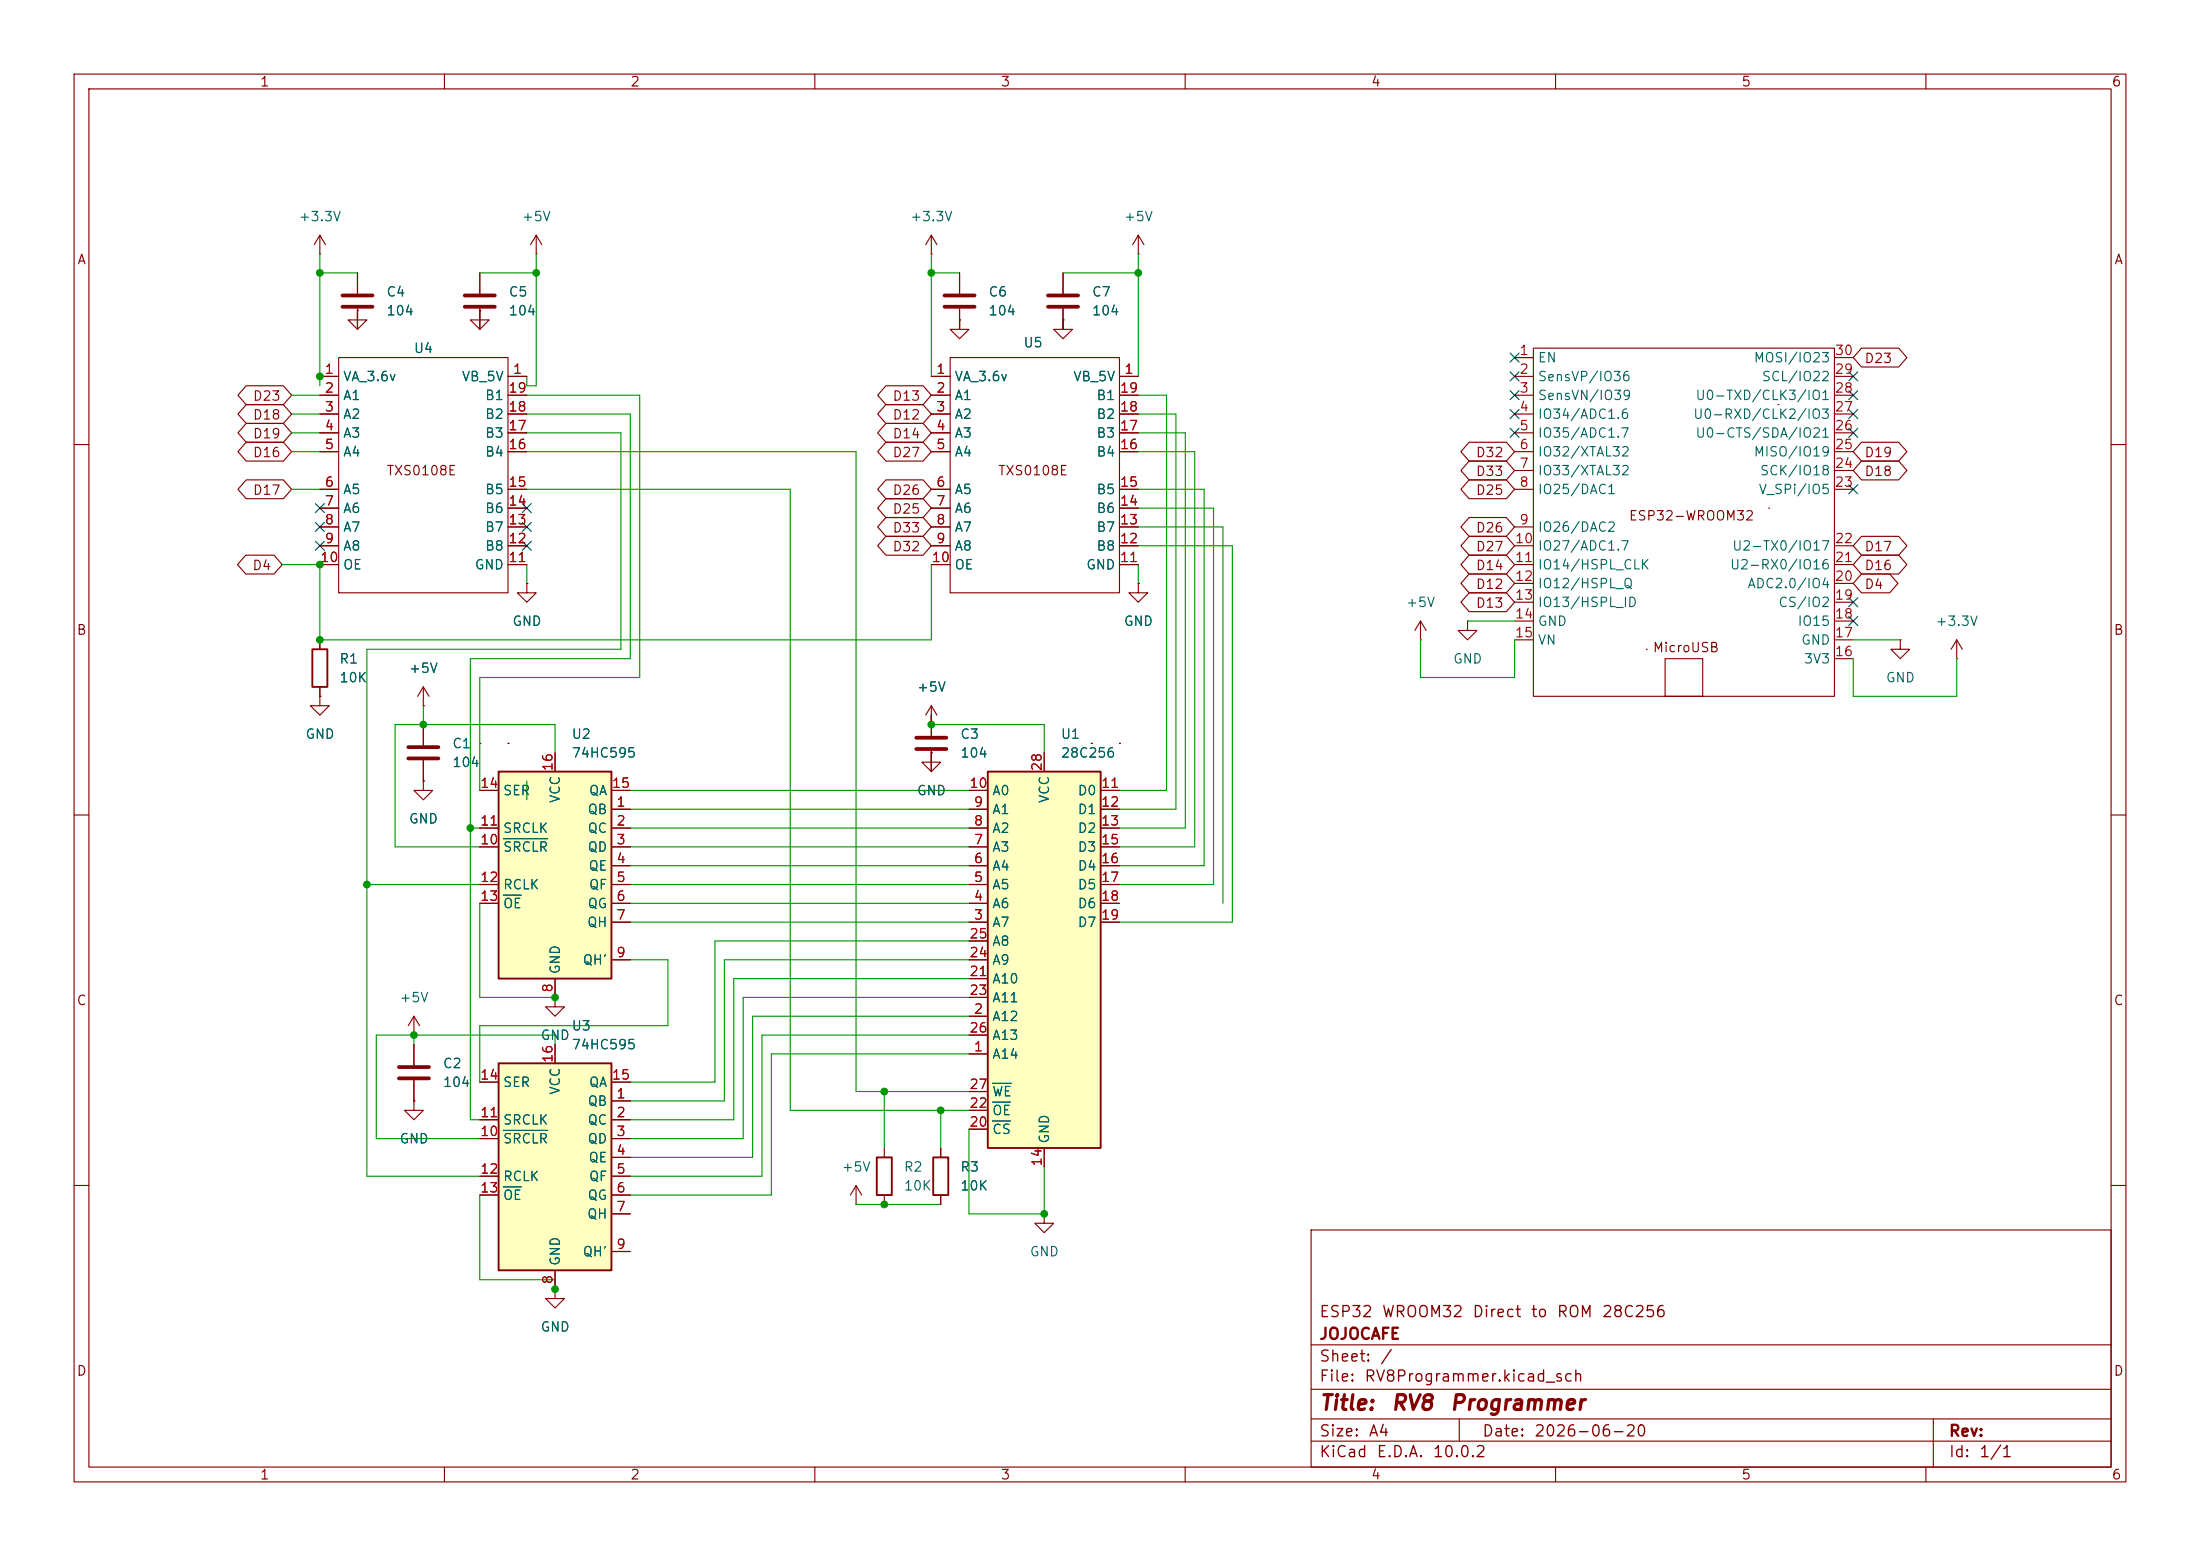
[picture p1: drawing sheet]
<svg xmlns="http://www.w3.org/2000/svg" width="297mm" height="210mm" viewBox="0 0 297 210" stroke-linecap="round" stroke-linejoin="round" font-family="sans-serif">
<g fill="none" stroke="#840000" stroke-width=".15">
<path d="M10 10h277v190h-277zM12 12h273v186h-273zM60 10v2M110 10v2M160 10v2M210 10v2M260 10v2M43.2 34.3h.1M43.2 31.8l-.8 1.2M43.2 31.8l.7 1.2M43.2 31.8v2.5M48.3 36.8v2.8"/>
<path d="M64.8 36.8v2.8M125.7 34.3h.1M125.7 31.8l-.7 1.2M125.7 31.8l.8 1.2M125.7 31.8v2.5M129.5 36.8v2.8M143.5 36.8v2.8M48.3 41.9v1.3h1.2l-1.2 1.3-1.3-1.3h1.3M48.3 41.9h.1M48.3 41.7v2.8M64.8 41.9v1.3h1.2l-1.2 1.3-1.3-1.3h1.3M64.8 41.9h.1"/>
<path d="M64.8 41.7v2.8M125.7 50.8h2.6M125.7 53.3h2.6M125.7 55.9h2.6M125.7 58.4h2.6M128.3 48.3h22.8v31.7h-22.8zM129.5 41.7v2.8h-1.2l1.2 1.2 1.3-1.2h-1.3v-1.3M129.5 43.2h.1M143.5 41.7v2.8h-1.3l1.3 1.2 1.3-1.2h-1.3v-1.3M143.5 43.2h.1M151.1 50.8h2.6M151.1 53.3h2.6"/>
<path d="M151.1 55.9h2.6M151.1 58.4h2.6M10 60h2M71.1 78.7v1.3h1.3l-1.3 1.3-1.3-1.3h1.3M71.1 78.7h.1M125.7 61h2.6M125.7 66h2.6M125.7 68.6h2.6M125.7 71.1h2.6M125.7 73.7h2.6M125.7 76.2h2.6M151.1 61h2.6"/>
<path d="M151.1 66h2.6M151.1 68.6h2.6M151.1 71.1h2.6M151.1 73.7h2.6M151.1 76.2h2.6M285 60h2M57.1 97.8v2.8M10 110h2M57.1 105.4v1.3h1.3l-1.3 1.3-1.2-1.3h1.2M57.1 105.4h.1M57.1 102.6v2.8M125.7 101.6v1.3h1.3l-1.3 1.2-1.2-1.2h1.2"/>
<path d="M125.7 101.6h.1M147.3 100.3h.1M151.1 100.3h.1M285 110h2M55.9 148.6v1.3h1.2l-1.2 1.2-1.3-1.2h1.3M55.9 148.6h.1M55.9 141v2.8M55.9 145.8v2.8M127 154.9v1.3M10 160h2M74.9 174v1.3h1.3l-1.3 1.2-1.2-1.2h1.2M74.9 174h.1"/>
<path d="M127 161.3v1.3M141 163.8v1.3h1.2l-1.2 1.3-1.3-1.3h1.3M141 163.8h.1M177 166h108v32h-108zM285 160h2M60 198v2M110 198v2M160 198v2M177 194.5h108M177 191.5h108M177 187.5h108M177 181.5h108"/>
<path d="M197 191.5v3M210 198v2M260 198v2M261 191.5v6.5"/>
</g>
<path d="M46.2 39.9h4.1M62.7 39.9h4.1M127.5 39.9h4.1M141.5 39.9h4M46.2 41.4h4.1M62.7 41.4h4.1M127.5 41.4h4.1M141.5 41.4h4M55.1 100.8h4.1M55.1 102.4h4.1M53.8 144h4.1M53.8 145.5h4.1" fill="none" stroke="#840000" stroke-width=".51"/>
<path d="M126 156.2h2v5.1h-2z" fill="none" stroke="#840000" stroke-width=".25"/>
<path d="M133.3 104.1h15.3v50.8h-15.3z" fill="#ffffc2"/>
<path d="M42.2 87.6h2v5.1h-2zM133.3 104.1h15.3v50.8h-15.3zM118.4 156.2h2v5.1h-2z" fill="none" stroke="#840000" stroke-width=".25"/>
<g fill="none" stroke="#840000" stroke-width=".15">
<path d="M43.2 50.8h2.5M43.2 53.3h2.5M43.2 55.9h2.5M43.2 58.4h2.5M45.7 48.3h22.9v31.7h-22.9zM68.6 50.8h2.5M68.6 53.3h2.5M68.6 55.9h2.5M68.6 58.4h2.5M204.5 50.8h2.5M204.5 53.3h2.5M204.5 55.9h2.5"/>
<path d="M204.5 58.4h2.5M204.5 48.3h2.5M207 47h40.6v47h-40.6zM240 54.6h.1M247.6 50.8h2.6M247.6 53.3h2.6M247.6 55.9h2.6M247.6 58.4h2.6M247.6 48.3h2.6M43.2 61h2.5M43.2 66h2.5M43.2 68.6h2.5"/>
<path d="M43.2 71.1h2.5M43.2 73.7h2.5M43.2 76.2h2.5M68.6 61h2.5M68.6 66h2.5M68.6 68.6h2.5M68.6 71.1h2.5M68.6 73.7h2.5M68.6 76.2h2.5M153.7 78.7v1.3h1.2l-1.2 1.3-1.3-1.3h1.3M153.7 78.7h.1M204.5 61h2.5"/>
<path d="M204.5 66h2.5M204.5 71.1h2.5M204.5 73.7h2.5M204.5 76.2h2.5M204.5 63.5h2.5M204.5 78.7h2.5M238.8 68.6h.1M247.6 61h2.6M247.6 66h2.6M247.6 73.7h2.6M247.6 76.2h2.6M247.6 63.5h2.6"/>
<path d="M247.6 78.7h2.6M43.2 94v1.3h1.2l-1.2 1.2-1.3-1.2h1.3M43.2 94h.1M43.2 86.4v1.2M43.2 92.7v1.3M125.7 97.8h.1M125.7 95.3l-.7 1.2M125.7 95.3l.8 1.2M125.7 95.3v2.5M191.8 86.4h.1M191.8 83.8l-.8 1.3M191.8 83.8l.7 1.3"/>
<path d="M191.8 83.8v2.6M198.1 83.8v1.3h1.3l-1.3 1.3-1.3-1.3h1.3M198.1 83.8h.1M204.5 81.3h2.5M204.5 83.8h2.5M204.5 86.4h2.5M222.2 87.6h.1M224.8 88.9h5.1v5.1h-5.1zM247.6 81.3h2.6M247.6 83.8h2.6M247.6 86.4h2.6M247.6 88.9h2.6"/>
<path d="M256.5 86.4v1.2h1.3l-1.3 1.3-1.2-1.3h1.2M256.5 86.4h.1M264.2 88.9h.1M264.2 86.4l-.8 1.2M264.2 86.4l.7 1.2M264.2 86.4v2.5M64.8 100.3h.1M68.6 100.3h.1M130.8 119.4h2.5M130.8 116.8h2.5M130.8 114.3h2.5M130.8 111.8h2.5"/>
<path d="M130.8 109.2h2.5M130.8 106.7h2.5M141 101.6v2.5M148.6 119.4h2.5M148.6 116.8h2.5M148.6 114.3h2.5M148.6 111.8h2.5M148.6 109.2h2.5M148.6 106.7h2.5M130.8 137.2h2.5M130.8 124.5h2.5M130.8 121.9h2.5"/>
<path d="M130.8 132.1h2.5M130.8 134.6h2.5M130.8 129.5h2.5M130.8 127h2.5M130.8 139.7h2.5M148.6 124.5h2.5M148.6 121.9h2.5M119.4 154.9v1.3M130.8 142.2h2.5M130.8 152.4h2.5M130.8 149.9h2.5M130.8 147.3h2.5"/>
<path d="M141 154.9v2.6M115.6 162.6h.1M115.6 160l-.8 1.3M115.6 160l.7 1.3M115.6 160v2.6M119.4 161.3v1.3"/>
</g>
<path d="M134 151.3h2.4M134 148.8h2.4M134 146.2h2.5" fill="none" stroke="#006464" stroke-width=".15"/>
<path d="M67.3 143.5h15.2v28h-15.2z" fill="#ffffc2"/>
<path d="M67.3 143.5h15.2v28h-15.2z" fill="none" stroke="#840000" stroke-width=".25"/>
<g fill="none" stroke="#840000" stroke-width=".15">
<path d="M153.7 34.3h.1M153.7 31.8l-.8 1.2M153.7 31.8l.7 1.2M153.7 31.8v2.5M64.8 151.1h2.5M64.8 153.7h2.5M64.8 158.8h2.5M64.8 146.1h2.5M74.9 141v2.5M82.5 148.6h2.6M82.5 151.1h2.6M82.5 153.7h2.6"/>
<path d="M82.5 156.2h2.6M82.5 158.8h2.6M82.5 146.1h2.6M64.8 161.3h2.5M74.9 171.5v2.5M82.5 161.3h2.6M82.5 163.8h2.6M82.5 168.9h2.6"/>
</g>
<path d="M67.9 152.6h6M67.9 160.2h2.5" fill="none" stroke="#006464" stroke-width=".15"/>
<path d="M67.3 104.1h15.2v28h-15.2z" fill="#ffffc2"/>
<path d="M67.3 104.1h15.2v28h-15.2z" fill="none" stroke="#840000" stroke-width=".25"/>
<g fill="none" stroke="#840000" stroke-width=".15">
<path d="M48.3 36.8v2.8M64.8 36.8v2.8M72.4 34.3h.1M72.4 31.8l-.8 1.2M72.4 31.8l.8 1.2M72.4 31.8v2.5M129.5 36.8v2.8M143.5 36.8v2.8M33.2 54.6h5.1l1.1 1.3-1.1 1.3h-5.1l-1.1-1.3zM33.2 57.1h5.1l1.1 1.3-1.1 1.3h-5.1l-1.1-1.3zM33.2 52.1h5.1l1.1 1.2-1.1 1.3h-5.1l-1.1-1.3zM33.2 59.7h5.1l1.1 1.3-1.1 1.2h-5.1l-1.1-1.2z"/>
<path d="M43.2 50.8h2.5M43.2 53.3h2.5M43.2 55.9h2.5M43.2 58.4h2.5M48.3 41.9h.1M48.3 41.7v2.8M64.8 41.9h.1M64.8 41.7v2.8M68.6 50.8h2.5M68.6 53.3h2.5M68.6 55.9h2.5M68.6 58.4h2.5"/>
<path d="M119.6 52.1h5l1.1 1.2-1.1 1.3h-5l-1.1-1.3zM119.6 59.7h5l1.1 1.3-1.1 1.2h-5l-1.1-1.2zM119.6 57.1h5l1.1 1.3-1.1 1.3h-5l-1.1-1.3zM119.6 54.6h5l1.1 1.3-1.1 1.3h-5l-1.1-1.3zM125.7 50.8h2.6M125.7 53.3h2.6M125.7 55.9h2.6M125.7 58.4h2.6M129.5 43.2h.1M129.5 41.7v2.8M143.5 43.2h.1M143.5 41.7v2.8"/>
<path d="M151.1 50.8h2.6M151.1 53.3h2.6M151.1 55.9h2.6M151.1 58.4h2.6M198.3 59.7h5.1l1.1 1.3-1.1 1.2h-5.1l-1.1-1.2zM251.3 59.7h5l1.1 1.3-1.1 1.2h-5l-1.1-1.2zM251.3 47h5l1.1 1.3-1.1 1.2h-5l-1.1-1.2zM33.2 74.9h3.8l1.1 1.3-1.1 1.3h-3.8l-1.1-1.3zM33.2 64.8h5.1l1.1 1.2-1.1 1.3h-5.1l-1.1-1.3zM43.2 61h2.5M43.2 66h2.5M43.2 68.6h2.5"/>
<path d="M43.2 71.1h2.5M43.2 73.7h2.5M43.2 76.2h2.5M68.6 61h2.5M68.6 66h2.5M68.6 68.6h2.5M68.6 71.1h2.5M68.6 73.7h2.5M68.6 76.2h2.5M71.1 78.7h.1M119.6 72.4h5l1.1 1.3-1.1 1.2h-5l-1.1-1.2zM119.6 64.8h5l1.1 1.2-1.1 1.3h-5l-1.1-1.3z"/>
<path d="M119.6 69.8h5l1.1 1.3-1.1 1.3h-5l-1.1-1.3zM119.6 67.3h5l1.1 1.3-1.1 1.3h-5l-1.1-1.3zM125.7 61h2.6M125.7 66h2.6M125.7 68.6h2.6M125.7 71.1h2.6M125.7 73.7h2.6M125.7 76.2h2.6M151.1 61h2.6M151.1 66h2.6M151.1 68.6h2.6M151.1 71.1h2.6"/>
<path d="M151.1 73.7h2.6M151.1 76.2h2.6M153.7 78.7h.1M198.3 64.8h5.1l1.1 1.2-1.1 1.3h-5.1l-1.1-1.3zM198.3 69.8h5.1l1.1 1.3-1.1 1.3h-5.1l-1.1-1.3zM198.3 72.4h5.1l1.1 1.3-1.1 1.2h-5.1l-1.1-1.2zM198.3 62.2h5.1l1.1 1.3-1.1 1.3h-5.1l-1.1-1.3zM198.3 74.9h5.1l1.1 1.3-1.1 1.3h-5.1l-1.1-1.3zM198.3 77.5h5.1l1.1 1.2-1.1 1.3h-5.1l-1.1-1.3zM251.3 74.9h5l1.1 1.3-1.1 1.3h-5l-1.1-1.3zM251.3 77.5h3.8l1.1 1.2-1.1 1.3h-3.8l-1.1-1.3zM251.3 72.4h5l1.1 1.3-1.1 1.2h-5l-1.1-1.2z"/>
<path d="M251.3 62.2h5l1.1 1.3-1.1 1.3h-5l-1.1-1.3zM43.2 94h.1M43.2 86.4v1.2M43.2 92.7v1.3M57.1 95.3h.1M57.1 92.7l-.7 1.3M57.1 92.7l.8 1.3M57.1 92.7v2.6M57.1 97.8v2.8M125.7 97.8h.1M125.7 96.5v2.8M198.3 80h5.1l1.1 1.3-1.1 1.3h-5.1l-1.1-1.3z"/>
<path d="M57.1 105.4h.1M57.1 102.6v2.8M64.8 111.8h2.5M64.8 114.3h2.5M64.8 119.4h2.5M64.8 106.7h2.5M74.9 101.6v2.5M82.5 109.2h2.6M82.5 111.8h2.6M82.5 114.3h2.6M82.5 116.8h2.6M82.5 119.4h2.6"/>
<path d="M82.5 106.7h2.6M125.7 101.6h.1M125.7 101.3v2.8M130.8 109.2h2.5M130.8 111.8h2.5M130.8 114.3h2.5M130.8 116.8h2.5M130.8 119.4h2.5M130.8 106.7h2.5M141 101.6v2.5M148.6 109.2h2.5M148.6 111.8h2.5"/>
<path d="M148.6 114.3h2.5M148.6 116.8h2.5M148.6 119.4h2.5M148.6 106.7h2.5M55.9 139.7h.1M55.9 137.2l-.8 1.2M55.9 137.2l.7 1.2M55.9 137.2v2.5M64.8 121.9h2.5M74.9 134.6v1.3h1.3l-1.3 1.3-1.2-1.3h1.2M74.9 134.6h.1M74.9 132.1v2.5"/>
<path d="M82.5 121.9h2.6M82.5 124.5h2.6M82.5 129.5h2.6M130.8 121.9h2.5M130.8 124.5h2.5M130.8 129.5h2.5M130.8 137.2h2.5M130.8 132.1h2.5M130.8 134.6h2.5M130.8 127h2.5M130.8 139.7h2.5M148.6 121.9h2.5"/>
<path d="M148.6 124.5h2.5M55.9 148.6h.1M55.9 141v2.8M55.9 145.8v2.8M64.8 151.1h2.5M64.8 153.7h2.5M64.8 158.8h2.5M64.8 146.1h2.5M74.9 141v2.5M82.5 148.6h2.6M82.5 151.1h2.6M82.5 153.7h2.6"/>
<path d="M82.5 156.2h2.6M82.5 158.8h2.6M82.5 146.1h2.6M127 154.9v1.3M130.8 142.2h2.5M130.8 152.4h2.5M130.8 149.9h2.5M130.8 147.3h2.5M141 154.9v2.6M64.8 161.3h2.5M74.9 174h.1M74.9 171.5v2.5"/>
<path d="M82.5 161.3h2.6M82.5 163.8h2.6M82.5 168.9h2.6M127 161.3v1.3"/>
</g>
<path d="M67.9 113.2h6M67.9 120.8h2.5M67.9 152.6h6M134 151.3h2.4M134 148.8h2.4M134 146.2h2.5M67.9 160.2h2.5" fill="none" stroke="#006464" stroke-width=".15"/>
<path d="M123.7 99.6h4.1M123.7 101.1h4.1" fill="none" stroke="#840000" stroke-width=".51"/>
<g fill="none" stroke="#009600" stroke-width=".15">
<path d="M43.2 36.8h5.1M43.2 34.3v17.8M64.8 36.8h7.6M72.4 34.3v17.8h-1.3v-1.3M125.7 36.8h3.8M125.7 34.3v16.5M143.5 36.8h10.2M153.7 34.3v16.5M39.4 53.3h3.8M39.4 58.4h3.8M39.4 55.9h3.8M48.3 41.9v2.6"/>
<path d="M64.8 41.9v2.6M71.1 53.3h15.3v38.1h-21.6v15.3M71.1 55.9h14v33h-21.6v62.2h1.3M71.1 58.4h12.7v29.2h-34.3v71.2h15.3M129.5 43.2v1.3M143.5 43.2v1.3M153.7 53.3h3.8v53.4h-6.4M153.7 58.4h6.3v53.4h-8.9M153.7 55.9h5v53.3h-7.6M38.1 76.2h5.1v10.2h82.5v-10.2M39.4 66h3.8M39.4 61h3.8"/>
<path d="M71.1 66h35.6v83.9h24.1M71.1 61h44.5v86.3h15.2M71.1 76.2v2.5M153.7 66h8.9v50.8h-11.5M153.7 61h7.6v53.3h-10.2M153.7 76.2v2.5M153.7 68.6h10.1v50.8h-12.7M153.7 71.1h11.4v50.8M153.7 73.7h12.7v50.8h-15.3M57.1 95.3v2.5M125.7 96.5v1.3h15.3v3.8M191.8 86.4v5h12.7v-5"/>
<path d="M198.1 83.8h6.4M250.2 86.4h6.3M250.2 88.9v5.1h14v-5.1M49.5 119.4h15.3M63.5 111.8h1.3M71.1 105.4v2.6M74.9 101.6v-3.8h-21.6v16.5h11.5M85.1 119.4h45.7M85.1 111.8h45.7M85.1 116.8h45.7M85.1 114.3h45.7M85.1 106.7h45.7"/>
<path d="M85.1 109.2h45.7M125.7 101.6v2.5M55.9 139.7v1.3M64.8 121.9v12.7h10.1M85.1 129.5h5.1v8.9h-25.4v7.7M85.1 124.5h45.7M85.1 121.9h45.7M130.8 134.6h-30.5v19.1h-15.2M130.8 139.7h-27.9v19.1h-17.8M130.8 129.5h-33v19.1h-12.7M130.8 132.1h-31.7v19h-14M130.8 137.2h-29.2v19h-16.5"/>
<path d="M130.8 127h-34.3v19.1h-11.4M74.9 141v-1.3h-24.1v14h14M119.4 147.3v7.6M127 149.9v5M130.8 152.4v11.4h10.2v-6.3M130.8 142.2h-26.7v19.1h-19M64.8 161.3v11.4h10.1v1.3M115.6 162.6h11.4"/>
</g>
<g fill="none" stroke="#000084" stroke-width=".15">
<path d="M203.9 55.3l1.2 1.2M203.9 57.8l1.2 1.2M203.9 47.7l1.2 1.2M203.9 52.7l1.2 1.2M203.9 50.2l1.2 1.2M205.1 55.3l-1.2 1.2M205.1 57.8l-1.2 1.2M205.1 47.7l-1.2 1.2M205.1 52.7l-1.2 1.2M205.1 50.2l-1.2 1.2M249.6 55.3l1.2 1.2M249.6 57.8l1.2 1.2"/>
<path d="M249.6 50.2l1.2 1.2M249.6 52.7l1.2 1.2M250.8 55.3l-1.2 1.2M250.8 57.8l-1.2 1.2M250.8 50.2l-1.2 1.2M250.8 52.7l-1.2 1.2M42.6 70.5l1.2 1.2M42.6 73.1l1.2 1.2M42.6 68l1.2 1.2M43.8 70.5l-1.2 1.2M43.8 73.1l-1.2 1.2M43.8 68l-1.2 1.2"/>
<path d="M70.5 73.1l1.2 1.2M70.5 70.5l1.2 1.2M70.5 68l1.2 1.2M71.7 73.1l-1.2 1.2M71.7 70.5l-1.2 1.2M71.7 68l-1.2 1.2M249.6 65.4l1.2 1.2M250.8 65.4l-1.2 1.2M249.6 80.7l1.2 1.2M249.6 83.2l1.2 1.2M250.8 80.7l-1.2 1.2M250.8 83.2l-1.2 1.2"/>
</g>
<g fill="#009600" stroke="#009600" stroke-width=".14">
<circle cx="43.2" cy="36.8" r=".46"/>
<circle cx="43.2" cy="50.8" r=".46"/>
<circle cx="72.4" cy="36.8" r=".46"/>
<circle cx="57.1" cy="97.8" r=".46"/>
<circle cx="43.2" cy="86.4" r=".46"/>
<circle cx="43.2" cy="76.2" r=".46"/>
<circle cx="63.5" cy="111.8" r=".46"/>
<circle cx="125.7" cy="36.8" r=".46"/>
<circle cx="153.7" cy="36.8" r=".46"/>
<circle cx="74.9" cy="134.6" r=".46"/>
<circle cx="74.9" cy="174" r=".46"/>
<circle cx="55.9" cy="139.7" r=".46"/>
<circle cx="49.5" cy="119.4" r=".46"/>
<circle cx="125.7" cy="97.8" r=".46"/>
<circle cx="141" cy="163.8" r=".46"/>
<circle cx="119.4" cy="147.3" r=".46"/>
<circle cx="127" cy="149.9" r=".46"/>
<circle cx="119.4" cy="162.6" r=".46"/>
</g>
<g font-size="2" fill="#840000">
<text x="178" y="190.8">Title:</text>
<text x="187.7" y="190.8">RV8</text>
<text x="195.6" y="190.8">Programmer</text>
</g>
<g font-size="1.5" fill="#840000">
<text x="178" y="178.2">ESP32</text>
<text x="186.4" y="178.2">WROOM32</text>
<text x="198.7" y="178.2">Direct</text>
<text x="206.5" y="178.2">to</text>
<text x="210.1" y="178.2">ROM</text>
<text x="216.1" y="178.2">28C256</text>
<text x="178" y="184.2">Sheet:</text>
<text x="178" y="181.2">JOJOCAFE</text>
<text x="186.2" y="184.2">/</text>
<text x="178" y="186.9">File:</text>
<text x="184.1" y="186.9">RV8Programmer.kicad_sch</text>
<text x="178" y="197.1">KiCad</text>
<text x="178" y="194.3">Size:</text>
<text x="184.7" y="194.3">A4</text>
<text x="185.7" y="197.1">E.D.A.</text>
<text x="193.3" y="197.1">10.0.2</text>
<text x="200" y="194.3">Date:</text>
<text x="207" y="194.3">2026-06-20</text>
<text x="263" y="194.3">Rev:</text>
<text x="263" y="197.1">Id:</text>
<text x="267.1" y="197.1">1/1</text>
</g>
<g font-size="1.3" fill="#840000">
<text x="35" y="12">1</text>
<text x="85" y="12">2</text>
<text x="135" y="12">3</text>
<text x="185" y="12">4</text>
<text x="235" y="12">5</text>
<text x="285" y="12">6</text>
<text x="10.3" y="36">A</text>
<text x="285.3" y="36">A</text>
<text x="251.6" y="49.3">D23</text>
<text x="34" y="56.9">D18</text>
<text x="34" y="59.5">D19</text>
<text x="34" y="54.4">D23</text>
<text x="120.4" y="54.4">D13</text>
<text x="120.4" y="59.5">D14</text>
<text x="120.4" y="56.9">D12</text>
<text x="34" y="62">D16</text>
<text x="52.1" y="64.5">TXS0108E</text>
<text x="120.4" y="62">D27</text>
<text x="134.7" y="64.5">TXS0108E</text>
<text x="199.1" y="64.6">D33</text>
<text x="199.1" y="62">D32</text>
<text x="251.6" y="62">D19</text>
<text x="251.6" y="64.6">D18</text>
<text x="34" y="67.1">D17</text>
<text x="120.4" y="67.1">D26</text>
<text x="120.4" y="69.6">D25</text>
<text x="199.1" y="67.1">D25</text>
<text x="219.8" y="70.6">ESP32-WROOM32</text>
<text x="34" y="77.3">D4</text>
<text x="120.4" y="74.7">D32</text>
<text x="120.4" y="72.2">D33</text>
<text x="199.1" y="72.2">D26</text>
<text x="199.1" y="74.7">D27</text>
<text x="199.1" y="77.3">D14</text>
<text x="251.6" y="77.3">D16</text>
<text x="251.6" y="74.7">D17</text>
<text x="199.1" y="82.3">D13</text>
<text x="199.1" y="79.8">D12</text>
<text x="251.6" y="79.8">D4</text>
<text x="10.3" y="86">B</text>
<text x="223" y="88.3">MicroUSB</text>
<text x="285.3" y="86">B</text>
<text x="10.3" y="136">C</text>
<text x="285.3" y="136">C</text>
<text x="10.3" y="186">D</text>
<text x="285.3" y="186">D</text>
<text x="35" y="200">1</text>
<text x="85" y="200">2</text>
<text x="135" y="200">3</text>
<text x="185" y="200">4</text>
<text x="235" y="200">5</text>
<text x="285" y="200">6</text>
</g>
<g font-size="1.3" fill="#006464">
<text x="40.2" y="30.2">+3.3V</text>
<text x="70.4" y="30.2">+5V</text>
<text x="122.8" y="30.2">+3.3V</text>
<text x="151.6" y="30.2">+5V</text>
<text x="52.1" y="40.3">C4</text>
<text x="68.6" y="40.3">C5</text>
<text x="133.4" y="40.3">C6</text>
<text x="147.3" y="40.3">C7</text>
<text x="52.1" y="42.9">104</text>
<text x="55.8" y="48">U4</text>
<text x="68.6" y="42.9">104</text>
<text x="133.4" y="42.9">104</text>
<text x="138.1" y="47.2">U5</text>
<text x="147.3" y="42.9">104</text>
<text x="46.2" y="51.8">VA_3.6v</text>
<text x="62.2" y="51.8">VB_5V</text>
<text x="128.8" y="51.8">VA_3.6v</text>
<text x="144.8" y="51.8">VB_5V</text>
<text x="207.5" y="49.2">EN</text>
<text x="207.5" y="51.8">SensVP/IO36</text>
<text x="236.7" y="49.2">MOSI/IO23</text>
<text x="237.7" y="51.8">SCL/IO22</text>
<text x="46.2" y="54.3">A1</text>
<text x="46.2" y="56.9">A2</text>
<text x="46.2" y="59.4">A3</text>
<text x="65.4" y="59.4">B3</text>
<text x="65.4" y="56.9">B2</text>
<text x="65.4" y="54.3">B1</text>
<text x="128.8" y="54.3">A1</text>
<text x="128.8" y="56.9">A2</text>
<text x="128.8" y="59.4">A3</text>
<text x="147.9" y="59.4">B3</text>
<text x="147.9" y="56.9">B2</text>
<text x="147.9" y="54.3">B1</text>
<text x="207.5" y="54.3">SensVN/IO39</text>
<text x="207.5" y="56.9">IO34/ADC1.6</text>
<text x="207.5" y="59.4">IO35/ADC1.7</text>
<text x="228.5" y="56.9">U0-RXD/CLK2/IO3</text>
<text x="228.8" y="59.4">U0-CTS/SDA/IO21</text>
<text x="228.8" y="54.3">U0-TXD/CLK3/IO1</text>
<text x="46.2" y="61.9">A4</text>
<text x="65.4" y="61.9">B4</text>
<text x="128.8" y="61.9">A4</text>
<text x="147.9" y="61.9">B4</text>
<text x="207.5" y="61.9">IO32/XTAL32</text>
<text x="207.5" y="64.5">IO33/XTAL32</text>
<text x="236.7" y="61.9">MISO/IO19</text>
<text x="237.5" y="64.5">SCK/IO18</text>
<text x="46.2" y="67">A5</text>
<text x="46.2" y="69.6">A6</text>
<text x="65.4" y="69.6">B6</text>
<text x="65.4" y="67">B5</text>
<text x="128.8" y="67">A5</text>
<text x="128.8" y="69.6">A6</text>
<text x="147.9" y="69.6">B6</text>
<text x="147.9" y="67">B5</text>
<text x="207.5" y="67">IO25/DAC1</text>
<text x="237.3" y="67">V_SPi/IO5</text>
<text x="46.2" y="72.1">A7</text>
<text x="46.2" y="74.6">A8</text>
<text x="46.2" y="77.2">OE</text>
<text x="64" y="77.2">GND</text>
<text x="65.4" y="74.6">B8</text>
<text x="65.4" y="72.1">B7</text>
<text x="128.8" y="72.1">A7</text>
<text x="128.8" y="74.6">A8</text>
<text x="128.8" y="77.2">OE</text>
<text x="146.5" y="77.2">GND</text>
<text x="147.9" y="74.6">B8</text>
<text x="147.9" y="72.1">B7</text>
<text x="207.5" y="72.1">IO26/DAC2</text>
<text x="207.5" y="74.6">IO27/ADC1.7</text>
<text x="207.5" y="77.2">IO14/HSPL_CLK</text>
<text x="233.5" y="77.2">U2-RX0/IO16</text>
<text x="233.8" y="74.6">U2-TX0/IO17</text>
<text x="189.7" y="82.3">+5V</text>
<text x="207.5" y="79.7">IO12/HSPL_Q</text>
<text x="207.5" y="82.3">IO13/HSPL_ID</text>
<text x="235.8" y="79.7">ADC2.0/IO4</text>
<text x="240" y="82.3">CS/IO2</text>
<text x="45.7" y="89.9">R1</text>
<text x="69.1" y="84.8">GND</text>
<text x="151.6" y="84.8">GND</text>
<text x="196.1" y="89.9">GND</text>
<text x="207.5" y="84.8">GND</text>
<text x="207.5" y="87.3">VN</text>
<text x="242.6" y="84.8">IO15</text>
<text x="243.1" y="87.3">GND</text>
<text x="243.4" y="89.9">3V3</text>
<text x="261.2" y="84.8">+3.3V</text>
<text x="45.7" y="92.4">10K</text>
<text x="55.1" y="91.1">+5V</text>
<text x="123.7" y="93.7">+5V</text>
<text x="254.5" y="92.4">GND</text>
<text x="41.1" y="100">GND</text>
<text x="61" y="101.3">C1</text>
<text x="77.1" y="100">U2</text>
<text x="129.5" y="100">C3</text>
<text x="143.1" y="100">U1</text>
<text x="61" y="103.8">104</text>
<text x="67.8" y="107.7">SER</text>
<text x="77.1" y="102.6">74HC595</text>
<text x="79.4" y="107.7">QA</text>
<text x="123.7" y="107.7">GND</text>
<text x="129.5" y="102.6">104</text>
<text x="133.9" y="107.7">A0</text>
<text x="143.1" y="102.6">28C256</text>
<text x="145.4" y="107.7">D0</text>
<text x="55.1" y="111.5">GND</text>
<text x="67.8" y="112.7">SRCLK</text>
<text x="75.9" y="108.5" transform="rotate(-90 75.9 108.5)">VCC</text>
<text x="79.2" y="110.2">QB</text>
<text x="79.2" y="112.7">QC</text>
<text x="133.9" y="112.7">A2</text>
<text x="133.9" y="110.2">A1</text>
<text x="141.9" y="108.5" transform="rotate(-90 141.9 108.5)">VCC</text>
<text x="145.4" y="110.2">D1</text>
<text x="145.4" y="112.7">D2</text>
<text x="67.8" y="115.3">SRCLR</text>
<text x="79.2" y="115.3">QD</text>
<text x="79.4" y="117.8">QE</text>
<text x="133.9" y="117.8">A4</text>
<text x="133.9" y="115.3">A3</text>
<text x="145.4" y="115.3">D3</text>
<text x="145.4" y="117.8">D4</text>
<text x="67.8" y="120.4">RCLK</text>
<text x="67.8" y="122.9">OE</text>
<text x="79.2" y="125.4">QH</text>
<text x="79.2" y="122.9">QG</text>
<text x="79.4" y="120.4">QF</text>
<text x="133.9" y="125.4">A7</text>
<text x="133.9" y="122.9">A6</text>
<text x="133.9" y="120.4">A5</text>
<text x="145.4" y="120.4">D5</text>
<text x="145.4" y="122.9">D6</text>
<text x="145.4" y="125.4">D7</text>
<text x="75.9" y="131.6" transform="rotate(-90 75.9 131.6)">GND</text>
<text x="78.6" y="130.5">QH'</text>
<text x="133.9" y="130.5">A9</text>
<text x="133.9" y="128">A8</text>
<text x="53.8" y="135.6">+5V</text>
<text x="133.9" y="133.1">A10</text>
<text x="133.9" y="135.6">A11</text>
<text x="72.9" y="140.7">GND</text>
<text x="77.1" y="139.4">U3</text>
<text x="77.1" y="141.9">74HC595</text>
<text x="133.9" y="143.2">A14</text>
<text x="133.9" y="138.1">A12</text>
<text x="133.9" y="140.7">A13</text>
<text x="59.7" y="144.5">C2</text>
<text x="59.7" y="147">104</text>
<text x="67.8" y="147">SER</text>
<text x="75.9" y="147.8" transform="rotate(-90 75.9 147.8)">VCC</text>
<text x="79.2" y="149.6">QB</text>
<text x="79.4" y="147">QA</text>
<text x="133.9" y="148.3">WE</text>
<text x="53.8" y="154.6">GND</text>
<text x="67.8" y="154.6">SRCLR</text>
<text x="67.8" y="152.1">SRCLK</text>
<text x="79.2" y="152.1">QC</text>
<text x="79.2" y="154.6">QD</text>
<text x="133.9" y="153.4">CS</text>
<text x="133.9" y="150.8">OE</text>
<text x="141.9" y="154.4" transform="rotate(-90 141.9 154.4)">GND</text>
<text x="67.8" y="159.7">RCLK</text>
<text x="79.4" y="157.2">QE</text>
<text x="79.4" y="159.7">QF</text>
<text x="113.5" y="158.5">+5V</text>
<text x="121.9" y="158.5">R2</text>
<text x="121.9" y="161">10K</text>
<text x="129.5" y="158.5">R3</text>
<text x="129.5" y="161">10K</text>
<text x="67.8" y="162.3">OE</text>
<text x="79.2" y="164.8">QH</text>
<text x="79.2" y="162.3">QG</text>
<text x="75.9" y="170.9" transform="rotate(-90 75.9 170.9)">GND</text>
<text x="78.6" y="169.9">QH'</text>
<text x="138.9" y="169.9">GND</text>
<text x="72.9" y="180">GND</text>
</g>
<g font-size="1.3" fill="#a90000">
<text x="43.7" y="50.8">1</text>
<text x="43.7" y="53.3">2</text>
<text x="68.5" y="53.3">19</text>
<text x="69.1" y="50.8">1</text>
<text x="126.3" y="50.8">1</text>
<text x="126.3" y="53.3">2</text>
<text x="151.1" y="53.3">19</text>
<text x="151.7" y="50.8">1</text>
<text x="205" y="48.2">1</text>
<text x="205" y="50.8">2</text>
<text x="205" y="53.3">3</text>
<text x="247.6" y="53.3">28</text>
<text x="247.6" y="50.8">29</text>
<text x="247.6" y="48.2">30</text>
<text x="43.7" y="55.9">3</text>
<text x="43.7" y="58.4">4</text>
<text x="68.5" y="58.4">17</text>
<text x="68.5" y="55.9">18</text>
<text x="126.3" y="55.9">3</text>
<text x="126.3" y="58.4">4</text>
<text x="151.1" y="58.4">17</text>
<text x="151.1" y="55.9">18</text>
<text x="205" y="55.9">4</text>
<text x="205" y="58.4">5</text>
<text x="247.6" y="58.4">26</text>
<text x="247.6" y="55.9">27</text>
<text x="43.7" y="60.9">5</text>
<text x="68.5" y="60.9">16</text>
<text x="126.3" y="60.9">5</text>
<text x="151.1" y="60.9">16</text>
<text x="205" y="60.9">6</text>
<text x="205" y="63.5">7</text>
<text x="247.6" y="63.5">24</text>
<text x="247.6" y="60.9">25</text>
<text x="43.7" y="66">6</text>
<text x="43.7" y="68.6">7</text>
<text x="43.7" y="71.1">8</text>
<text x="68.5" y="71.1">13</text>
<text x="68.5" y="68.6">14</text>
<text x="68.5" y="66">15</text>
<text x="126.3" y="66">6</text>
<text x="126.3" y="68.6">7</text>
<text x="126.3" y="71.1">8</text>
<text x="151.1" y="71.1">13</text>
<text x="151.1" y="68.6">14</text>
<text x="151.1" y="66">15</text>
<text x="205" y="66">8</text>
<text x="205" y="71.1">9</text>
<text x="247.6" y="66">23</text>
<text x="43.1" y="76.2">10</text>
<text x="43.7" y="73.6">9</text>
<text x="68.5" y="76.2">11</text>
<text x="68.5" y="73.6">12</text>
<text x="125.7" y="76.2">10</text>
<text x="126.3" y="73.6">9</text>
<text x="151.1" y="76.2">11</text>
<text x="151.1" y="73.6">12</text>
<text x="204.4" y="73.6">10</text>
<text x="204.4" y="76.2">11</text>
<text x="247.6" y="76.2">21</text>
<text x="247.6" y="73.6">22</text>
<text x="204.4" y="78.7">12</text>
<text x="204.4" y="81.3">13</text>
<text x="204.4" y="83.8">14</text>
<text x="247.6" y="83.8">18</text>
<text x="247.6" y="81.3">19</text>
<text x="247.6" y="78.7">20</text>
<text x="204.4" y="86.3">15</text>
<text x="247.6" y="88.9">16</text>
<text x="247.6" y="86.3">17</text>
<text x="64.7" y="106.7">14</text>
<text x="74.9" y="104.2" transform="rotate(-90 74.9 104.2)">16</text>
<text x="82.5" y="106.7">15</text>
<text x="130.8" y="106.7">10</text>
<text x="140.9" y="104.2" transform="rotate(-90 140.9 104.2)">28</text>
<text x="148.5" y="106.7">11</text>
<text x="64.7" y="111.7">11</text>
<text x="83.1" y="109.2">1</text>
<text x="83.1" y="111.7">2</text>
<text x="131.4" y="111.7">8</text>
<text x="131.4" y="109.2">9</text>
<text x="148.5" y="109.2">12</text>
<text x="148.5" y="111.7">13</text>
<text x="64.7" y="114.3">10</text>
<text x="64.7" y="119.4">12</text>
<text x="83.1" y="114.3">3</text>
<text x="83.1" y="116.8">4</text>
<text x="83.1" y="119.4">5</text>
<text x="131.4" y="119.4">5</text>
<text x="131.4" y="116.8">6</text>
<text x="131.4" y="114.3">7</text>
<text x="148.5" y="114.3">15</text>
<text x="148.5" y="116.8">16</text>
<text x="148.5" y="119.4">17</text>
<text x="64.7" y="121.9">13</text>
<text x="83.1" y="121.9">6</text>
<text x="83.1" y="124.4">7</text>
<text x="131.4" y="124.4">3</text>
<text x="131.4" y="121.9">4</text>
<text x="148.5" y="121.9">18</text>
<text x="148.5" y="124.4">19</text>
<text x="83.1" y="129.5">9</text>
<text x="130.8" y="129.5">24</text>
<text x="130.8" y="127">25</text>
<text x="74.9" y="134.1" transform="rotate(-90 74.9 134.1)">8</text>
<text x="130.8" y="132.1">21</text>
<text x="130.8" y="134.6">23</text>
<text x="131.4" y="137.1">2</text>
<text x="74.9" y="143.6" transform="rotate(-90 74.9 143.6)">16</text>
<text x="130.8" y="139.7">26</text>
<text x="131.4" y="142.2">1</text>
<text x="64.7" y="146">14</text>
<text x="82.5" y="146">15</text>
<text x="83.1" y="148.6">1</text>
<text x="130.8" y="149.8">22</text>
<text x="130.8" y="147.3">27</text>
<text x="64.7" y="153.6">10</text>
<text x="64.7" y="151.1">11</text>
<text x="83.1" y="151.1">2</text>
<text x="83.1" y="153.6">3</text>
<text x="130.8" y="152.4">20</text>
<text x="64.7" y="158.7">12</text>
<text x="64.7" y="161.3">13</text>
<text x="83.1" y="156.2">4</text>
<text x="83.1" y="158.7">5</text>
<text x="83.1" y="161.3">6</text>
<text x="140.9" y="157.5" transform="rotate(-90 140.9 157.5)">14</text>
<text x="83.1" y="163.8">7</text>
<text x="74.9" y="173.4" transform="rotate(-90 74.9 173.4)">8</text>
<text x="83.1" y="168.9">9</text>
</g>
</svg>
